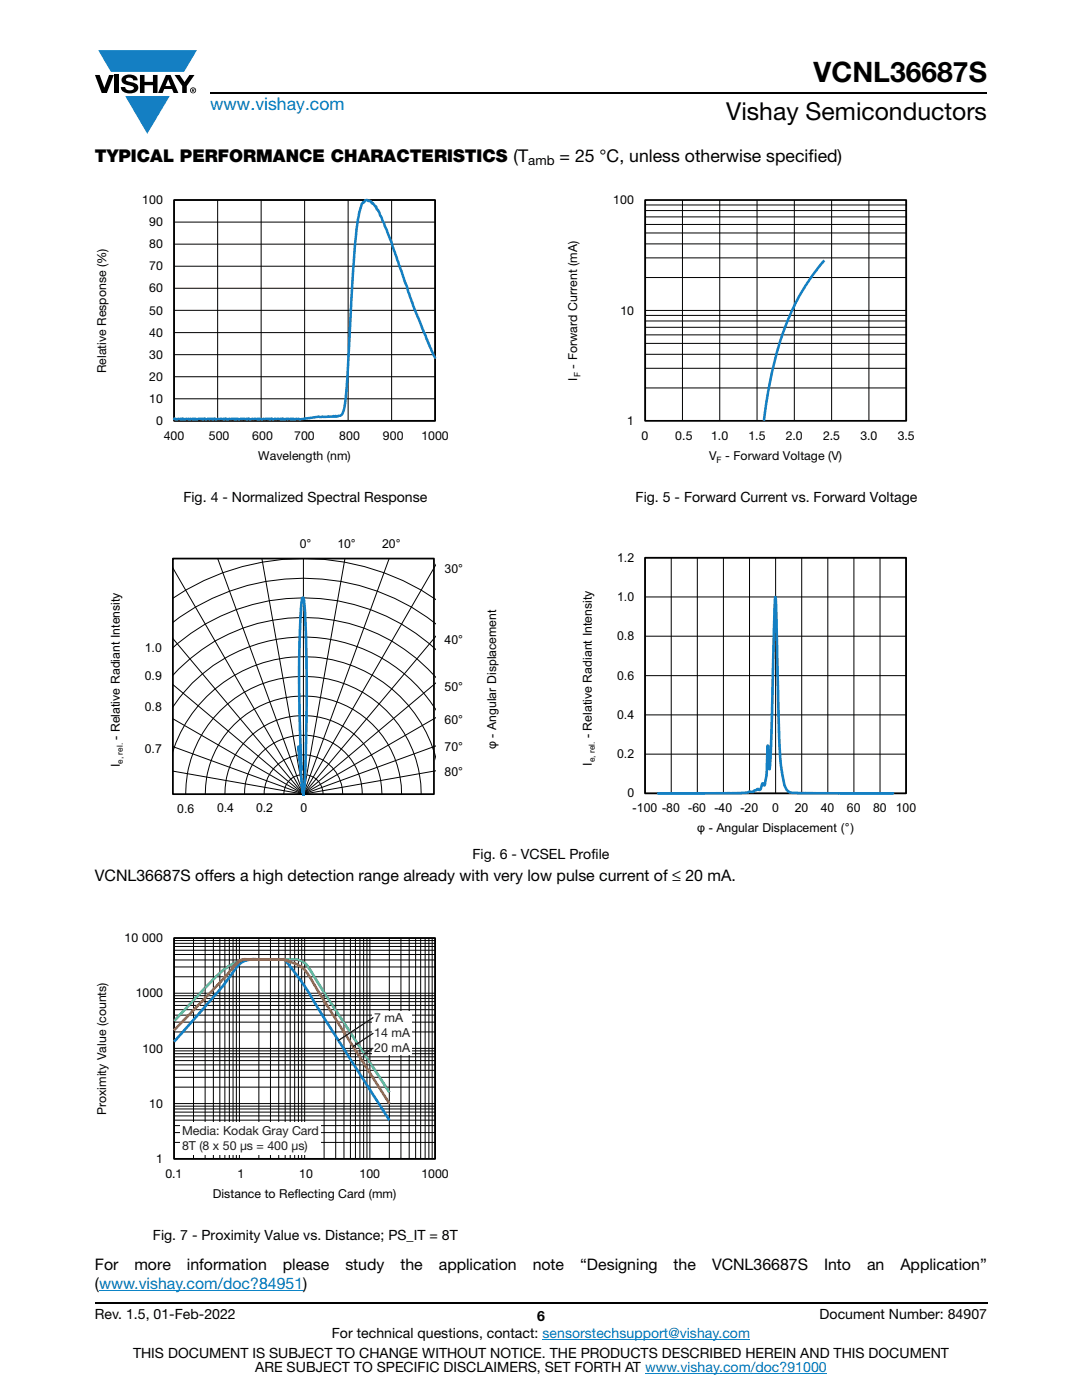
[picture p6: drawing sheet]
<svg xmlns="http://www.w3.org/2000/svg" width="216mm" height="279mm" viewBox="0 0 216 279" stroke-linecap="round" stroke-linejoin="round" font-family="sans-serif">
<g fill="#147fc3">
<path d="M19.6 10h19.7l-2.6 4.3h-1.1h-13.5z"/>
<path d="M25 19.2h8.9l-4.5 7.5z"/>
</g>
<g fill="#000">
<path d="M18.9 15h1l.9 2.5 1-2.5h.9l-1.4 3.6h-1zM22.9 15h.9v3.6h-.9zM24.6 15.3a2.1 2.1 0 0 1 2.8 .3l.1 .4h-.9a.79 .79 0 0 0-.7-.5 .79 .79 0 0 0-.8 .4l.3 .3 1 .2a1.08 1.08 0 0 1 1.2 1 1.08 1.08 0 0 1-1.1 1.2 1.73 1.73 0 0 1-2.4-1.2h.9a.96 .96 0 0 0 .8 .6 .96 .96 0 0 0 .9-.4 1.31 1.31 0 0 0-1.2-.6 1.03 1.03 0 0 1-1.1-.6 1.03 1.03 0 0 1 .2-1.1zM27.9 15h.9v1.3h1.7v-1.3h.9v3.6h-.9v-1.6h-1.7v1.6h-.9zM34.8 15h1.1l.9 1.4 1-1.4h1l-1.5 2.2v1.4h-.9v-1.4z"/>
<path d="M33.6 15.9l.5 1.3h-1.1zM33.1 15l-1.6 3.6h1l.3-.8h1.5l.3 .8h1l-1.6-3.6z"/>
<path d="M38.4 17.8h.2v.2h-.2zM38.3 17.7v.7h.1v-.3l.4 .3-.2-.3 .2-.2-.1-.2z"/>
<path d="M38.1 18a.46 .46 0 0 1 .9 0 .46 .46 0 0 1-.9 0zM37.9 18a.6 .6 0 0 0 1.2 0 .6 .6 0 0 0-1.2 0z"/>
</g>
<path d="M42 18.6h155M18.9 260h178.1" fill="none" stroke="#000" stroke-width=".36"/>
<path d="M19.8 257.5h40.7M108.2 267.3h41.5M128.7 274h36.3" fill="none" stroke="#007ec4" stroke-width=".2"/>
<g fill="none" stroke="#000" stroke-width=".2">
<path d="M34.7 39.9h52.1v44.1h-52.1zM43.4 39.9v44.1M52.1 39.9v44.1M60.8 39.9v44.1M69.5 39.9v44.1M78.1 39.9v44.1M34.7 57.5h52.1M34.7 53.1h52.1M34.7 48.7h52.1M34.7 44.3h52.1M34.7 79.6h52.1M34.7 75.2h52.1"/>
<path d="M34.7 70.8h52.1M34.7 66.4h52.1M34.7 61.9h52.1"/>
</g>
<path d="M34.7 39.9h52.1v44.1h-52.1z" fill="none" stroke="#000" stroke-width=".35"/>
<path d="M50.5 88.9h20.6v6.8h-20.6z" fill="#fff"/>
<path d="M86.8 71.4l-1.7-3.8-2.3-5.6-4.8-13.8-2.3-5.8-.5-.7-.2-.5h-.1l-.5-.7-.2 .1-.4-.5-.8-.1-.8 .8-.5 1.6-.6 3.6-.7 8.5-1.4 24.3a7.4 7.4 0 0 1-.9 4.1l-.8 .2h-3.7l-3.8 .6-1.5-.1-.1 .1-1.9-.1-.1 .1-2.2-.1-.1 .1-2.2-.1-.1 .1-2.1-.1-.2 .1-2.1-.1-.1 .1-2.2-.1-.1 .1-2.2-.1-.1 .1-1.9-.1-.1 .1-1.8-.1-.1 .1-.6-.1-.2 .1-1.5-.1-.1 .1-1.5-.1" fill="none" stroke="#147fc3" stroke-width=".51"/>
<path d="M144.5 88.9h20.6v6.8h-20.6z" fill="#fff"/>
<path d="M128.7 39.9h52.1v44.1h-52.1zM34.5 111.5h52.1v47h-52.1zM128.7 111.3h52.1v47h-52.1zM34.7 187.2h52.1v44.1h-52.1z" fill="none" stroke="#000" stroke-width=".35"/>
<g fill="none" stroke="#000" stroke-width=".2">
<path d="M128.7 39.9v44.1M136.2 39.9v44.1M143.6 39.9v44.1M151.1 39.9v44.1M158.5 39.9v44.1M165.9 39.9v44.1M173.4 39.9v44.1M180.8 39.9v44.1M128.7 55.4h52.1M128.7 51.5h52.1M128.7 48.7h52.1M128.7 46.5h52.1"/>
<path d="M128.7 42h52.1M128.7 43.3h52.1M128.7 44.8h52.1M128.7 40.9h52.1M128.7 62h52.1M128.7 77.4h52.1M128.7 73.5h52.1M128.7 70.7h52.1M128.7 68.5h52.1M128.7 64.1h52.1M128.7 65.3h52.1M128.7 66.8h52.1"/>
<path d="M128.7 62.9h52.1M34.4 119.4a46.8 46.8 0 0 1 52.5 .2M34.4 113.2l26.1 45.3M43.4 111.5l17.1 47M52.3 111.5l8.2 47M60.5 111.5v47M68.8 111.5l-8.3 47M77.6 111.5l-17.1 47M86.9 112.8l-26.4 45.7M128.7 111.3h52.1v47h-52.1zM128.7 119.1h52.1M133.9 111.3v47"/>
<path d="M139.1 111.3v47M144.4 111.3v47M149.6 111.3v47M154.8 111.3v47M160 111.3v47M165.2 111.3v47M170.4 111.3v47M175.6 111.3v47M34.4 134.9a35.2 35.2 0 0 1 52.5 .2M34.4 129.3a39 39 0 0 1 52.5 .3M34.4 124.3a42.9 42.9 0 0 1 52.5 .2M34.4 136.6l26.1 21.9"/>
<path d="M34.4 127.3l26.1 31.2M86.9 127.1l-26.4 31.4M86.9 136.4l-26.4 22.1M128.7 134.8h52.1M128.7 127h52.1M34.4 150.2a27.4 27.4 0 0 1 26.6-19.1 27.4 27.4 0 0 1 25.9 19.9M34.4 141.2a31.3 31.3 0 0 1 52.5 .4M34.4 153.9l26.1 4.6M34.4 149l26.1 9.5M34.4 143.4l26.1 15.1M37 158.5a23.5 23.5 0 0 1 23.5-23.5 23.5 23.5 0 0 1 23.5 23.5M41 158.5a19.6 19.6 0 0 1 19.5-19.6 19.6 19.6 0 0 1 19.6 19.6"/>
<path d="M44.9 158.5a15.7 15.7 0 0 1 15.6-15.7 15.7 15.7 0 0 1 15.7 15.7M48.8 158.5a11.7 11.7 0 0 1 11.7-11.8 11.7 11.7 0 0 1 11.8 11.8M52.7 158.5a7.8 7.8 0 0 1 7.8-7.8 7.8 7.8 0 0 1 7.9 7.8M56.6 158.5a3.9 3.9 0 0 1 3.9-3.9 3.9 3.9 0 0 1 4 3.9M86.9 143.3l-26.4 15.2M86.9 148.9l-26.4 9.6M86.9 153.8l-26.4 4.7M128.7 150.5h52.1M128.7 142.7h52.1M34.7 198.2h52.1M34.7 194.9h52.1M34.7 193h52.1"/>
<path d="M34.7 191.6h52.1M34.7 190.5h52.1M34.7 188.3h52.1M34.7 188.9h52.1M34.7 189.6h52.1M34.7 187.7h52.1M34.7 187.2h52.1v44.1h-52.1zM34.7 199.3h52.1M34.7 199.9h52.1M34.7 198.7h52.1M38.6 187.2v44.1M40.9 187.2v44.1"/>
<path d="M42.6 187.2v44.1M43.9 187.2v44.1M44.9 187.2v44.1M45.8 187.2v44.1M46.5 187.2v44.1M47.2 187.2v44.1M47.8 187.2v44.1M51.7 187.2v44.1M54 187.2v44.1M55.6 187.2v44.1M56.9 187.2v44.1M57.9 187.2v44.1"/>
<path d="M58.8 187.2v44.1M59.5 187.2v44.1M60.2 187.2v44.1M60.8 187.2v44.1M64.7 187.2v44.1M67 187.2v44.1M68.6 187.2v44.1M69.9 187.2v44.1M70.9 187.2v44.1M71.8 187.2v44.1M72.6 187.2v44.1M73.2 187.2v44.1"/>
<path d="M73.8 187.2v44.1M77.7 187.2v44.1M80 187.2v44.1M81.6 187.2v44.1M82.9 187.2v44.1M83.9 187.2v44.1M84.8 187.2v44.1M85.6 187.2v44.1M86.2 187.2v44.1M34.7 209.2h52.1M34.7 205.9h52.1M34.7 204h52.1"/>
<path d="M34.7 202.6h52.1M34.7 201.5h52.1M34.7 200.7h52.1M34.7 217h52.1M34.7 215h52.1M34.7 213.6h52.1M34.7 212.5h52.1M34.7 210.3h52.1M34.7 210.9h52.1M34.7 211.7h52.1M34.7 209.7h52.1M34.7 220.2h52.1"/>
<path d="M34.7 228h52.1M34.7 226h52.1M34.7 224.6h52.1M34.7 223.5h52.1M34.7 221.3h52.1M34.7 221.9h52.1M34.7 222.7h52.1M34.7 220.8h52.1"/>
</g>
<path d="M164.5 52a46.9 46.9 0 0 0-10.3 21.8l-1.1 5.5-.7 4.7" fill="none" stroke="#147fc3" stroke-width=".51"/>
<path d="M60.4 119.3h.1l.2 1.1 .2 3.6 .3 12.9-.3 16.8-.4 4.8-.3-1.9 .1 .3-.8-7.9 .7 4.7-.4-10.3-.1-10.4 .3-10.8 .2-2.3zM131.3 158.3h16.4l1.2-.1 .7-.2 .7 .1 .5-.4a.5 .5 0 0 1 .8-.1l.2-.2 .3-1 .4 .3 .2-.4a43.5 43.5 0 0 0 .5-7.5l.3 4.7 .4-6 .7-25.9 .2-2.4 .8 30 .4 4.7 .4 2.4 .5 1.2 .6 .6 .7 .1 20 .1" fill="none" stroke="#147fc3" stroke-width=".53"/>
<path d="M50.5 236.2h20.6v6.8h-20.6z" fill="#fff"/>
<path d="M34.7 207.9a192.1 192.1 0 0 0 13.1-15.4 5.1 5.1 0 0 1 3.9-1h3.9a1.66 1.66 0 0 1 2 1l1 1.3a178.7 178.7 0 0 1 8.1 12.6l11 17.2" fill="none" stroke="#147fc3" stroke-width=".53"/>
<path d="M34.7 203.8l4.5-4.8a33.2 33.2 0 0 1 7.2-6.6 5.7 5.7 0 0 1 4.1-.9h6.7a4 4 0 0 1 4.6 1.9l2.9 4.7 13 19.9" fill="none" stroke="#48b74e" stroke-width=".53"/>
<path d="M34.7 205.6l9.8-10.2a17.5 17.5 0 0 1 3.8-3.8l.5-.2 6.8 .1a4.8 4.8 0 0 1 2.7 .6 6.2 6.2 0 0 1 3.8 3.4l2.6 4.3 13 20.5" fill="none" stroke="#f16b22" stroke-width=".53"/>
<g fill="#fff">
<path d="M35.9 224h28.1v6.4h-28.1z"/>
<path d="M74.3 201.8h7.9v8.8h-7.9z"/>
</g>
<path d="M67.5 207.7l7-4.6z" fill="#201d1e"/>
<path d="M74.5 203.1l-7 4.6" fill="none" stroke="#201d1e" stroke-width=".2"/>
<path d="M70.4 208.9l4.1-2.7z" fill="#201d1e"/>
<path d="M74.5 206.2l-4.1 2.7" fill="none" stroke="#201d1e" stroke-width=".2"/>
<path d="M72.7 210.4l1.8-1.2z" fill="#201d1e"/>
<path d="M74.5 209.2l-1.8 1.2" fill="none" stroke="#201d1e" stroke-width=".2"/>
<text font-size="5.6" x="162.3" y="16.4">VCNL36687S</text>
<text font-size="4.9" x="144.9" y="24">Vishay Semiconductors</text>
<text font-size="3.5" fill="#007ec4" x="42" y="21.9">www.vishay.com</text>
<g font-size="3.5">
<text x="18.9" y="32.3">TYPICAL PERFORMANCE CHARACTERISTICS (T</text>
<text x="111.6" y="32.3">= 25 °C, unless otherwise specified)</text>
</g>
<g font-size="3.2">
<text x="18.9" y="175.9">VCNL36687S offers a high detection range already with very low pulse current of ≤ 20 mA.</text>
<text x="18.9" y="253.4">For</text>
<text x="18.9" y="257.3">(www.vishay.com/doc?84951)</text>
<text x="26.8" y="253.4">more</text>
<text x="37.3" y="253.4">information</text>
<text x="56.5" y="253.4">please</text>
<text x="68.9" y="253.4">study</text>
<text x="79.9" y="253.4">the</text>
<text x="87.6" y="253.4">application</text>
<text x="106.3" y="253.4">note</text>
<text x="115.8" y="253.4">“Designing</text>
<text x="134.4" y="253.4">the</text>
<text x="142.1" y="253.4">VCNL36687S</text>
<text x="164.4" y="253.4">Into</text>
<text x="173" y="253.4">an</text>
<text x="179.7" y="253.4">Application”</text>
</g>
<g font-size="2.8">
<text x="36.6" y="100.2">Fig. 4 - Normalized Spectral Response</text>
<text x="126.8" y="100.2">Fig. 5 - Forward Current vs. Forward Voltage</text>
<text x="94.3" y="171.4">Fig. 6 - VCSEL Profile</text>
<text x="30.5" y="247.5">Fig. 7 - Proximity Value vs. Distance; PS_IT = 8T</text>
<text x="18.9" y="263.3">Rev. 1.5, 01-Feb-2022</text>
<text x="107.2" y="263.6">6</text>
<text x="163.6" y="263.3">Document Number: 84907</text>
<text x="66.2" y="267.1">For technical questions, contact: sensorstechsupport@vishay.com</text>
<text x="26.5" y="271">THIS DOCUMENT IS SUBJECT TO CHANGE WITHOUT NOTICE. THE PRODUCTS DESCRIBED HEREIN AND THIS DOCUMENT</text>
<text x="50.9" y="273.8">ARE SUBJECT TO SPECIFIC DISCLAIMERS, SET FORTH AT www.vishay.com/doc?91000</text>
</g>
<text font-size="2.6" x="105.4" y="33">amb</text>
<g font-size="2.5">
<text x="28.4" y="40.7">100</text>
<text x="122.4" y="40.7">100</text>
<text x="29.8" y="45.1">90</text>
<text x="29.8" y="54">70</text>
<text x="29.8" y="49.6">80</text>
<text x="29.8" y="58.4">60</text>
<text x="29.8" y="62.8">50</text>
<text x="123.8" y="62.8">10</text>
<text x="29.8" y="71.6">30</text>
<text x="29.8" y="67.2">40</text>
<text x="21.2" y="74.5" transform="rotate(-90 21.2 74.5)">Relative Response (%)</text>
<text x="29.8" y="76">20</text>
<text x="115.2" y="75.9" transform="rotate(-90 115.2 75.9)">I - Forward Current (mA)</text>
<text x="29.8" y="80.4">10</text>
<text x="31.1" y="84.8">0</text>
<text x="32.7" y="87.9">400</text>
<text x="41.6" y="87.9">500</text>
<text x="50.3" y="87.9">600</text>
<text x="58.7" y="87.9">700</text>
<text x="67.7" y="87.9">800</text>
<text x="76.4" y="87.9">900</text>
<text x="84.1" y="87.9">1000</text>
<text x="125.1" y="84.8">1</text>
<text x="128" y="87.9">0</text>
<text x="134.7" y="87.9">0.5</text>
<text x="141.9" y="87.9">1.0</text>
<text x="149.3" y="87.9">1.5</text>
<text x="156.8" y="87.9">2.0</text>
<text x="164.2" y="87.9">2.5</text>
<text x="171.7" y="87.9">3.0</text>
<text x="179.1" y="87.9">3.5</text>
<text x="51.5" y="91.8">Wavelength (nm)</text>
<text x="141.5" y="91.8">V</text>
<text x="144.7" y="91.8">- Forward Voltage (V)</text>
<text x="59.8" y="109.4">0°</text>
<text x="67.3" y="109.4">10°</text>
<text x="76.3" y="109.4">20°</text>
<text x="123.2" y="112.1">1.2</text>
<text x="88.7" y="114.3">30°</text>
<text x="123.2" y="119.9">1.0</text>
<text x="28.9" y="130.2">1.0</text>
<text x="88.7" y="128.5">40°</text>
<text x="123.2" y="127.8">0.8</text>
<text x="28.9" y="135.7">0.9</text>
<text x="88.7" y="137.8">50°</text>
<text x="123.2" y="135.6">0.6</text>
<text x="28.9" y="141.9">0.8</text>
<text x="123.2" y="143.5">0.4</text>
<text x="23.9" y="147.6" transform="rotate(-90 23.9 147.6)">- Relative Radiant Intensity</text>
<text x="88.7" y="144.4">60°</text>
<text x="88.7" y="149.8">70°</text>
<text x="99" y="149.5" transform="rotate(-90 99 149.5)">φ - Angular Displacement</text>
<text x="118.1" y="147.3" transform="rotate(-90 118.1 147.3)">- Relative Radiant Intensity</text>
<text x="23.9" y="153.1" transform="rotate(-90 23.9 153.1)">I</text>
<text x="28.9" y="150.2">0.7</text>
<text x="88.7" y="154.9">80°</text>
<text x="118.1" y="152.8" transform="rotate(-90 118.1 152.8)">I</text>
<text x="123.2" y="151.3">0.2</text>
<text x="125.2" y="159.1">0</text>
<text x="35.4" y="162.2">0.6</text>
<text x="43.3" y="162.1">0.4</text>
<text x="51.1" y="162.1">0.2</text>
<text x="60" y="162.1">0</text>
<text x="126.2" y="162.1">-100 -80 -60 -40 -20</text>
<text x="139.1" y="166">φ - Angular Displacement (°)</text>
<text x="154.1" y="162.1">0</text>
<text x="158.6" y="162.1">20</text>
<text x="163.8" y="162.1">40</text>
<text x="169" y="162.1">60</text>
<text x="174.2" y="162.1">80</text>
<text x="178.7" y="162.1">100</text>
<text x="24.9" y="188">10 000</text>
<text x="27.1" y="199">1000</text>
<text x="28.4" y="210.1">100</text>
<text x="29.8" y="221.1">10</text>
<text x="21.2" y="222.6" transform="rotate(-90 21.2 222.6)">Proximity Value (counts)</text>
<text x="31.2" y="232.1">1</text>
<text x="33" y="235.2">0.1</text>
<text x="42.4" y="239.1">Distance to Ref</text>
<text x="47.4" y="235.2">1</text>
<text x="58.7" y="239.1">lecting Card (mm)</text>
<text x="59.7" y="235.2">10</text>
<text x="71.7" y="235.2">100</text>
<text x="84.1" y="235.2">1000</text>
</g>
<g font-size="2.5" fill="#fff">
<text x="55.5" y="109.2">Axis Title</text>
<text x="88.7" y="127.9">1000</text>
<text x="88.7" y="143.6">100</text>
</g>
<g font-size="2.5" fill="#201d1e">
<text x="74.7" y="204">7 mA</text>
<text x="74.7" y="207">14 mA</text>
<text x="74.7" y="209.9">20 mA</text>
<text x="36.3" y="226.5">Media: Kodak Gray Card</text>
<text x="36.3" y="229.5">8T (8 x 50 μs = 400 μs)</text>
</g>
<g font-size="1.8">
<text x="115.8" y="75.3" transform="rotate(-90 115.8 75.3)">F</text>
<text x="143" y="92.5">F</text>
</g>
<g font-size="1.7">
<text x="24.5" y="152.5" transform="rotate(-90 24.5 152.5)">e, rel.</text>
<text x="118.7" y="152.2" transform="rotate(-90 118.7 152.2)">e, rel.</text>
</g>
</svg>
